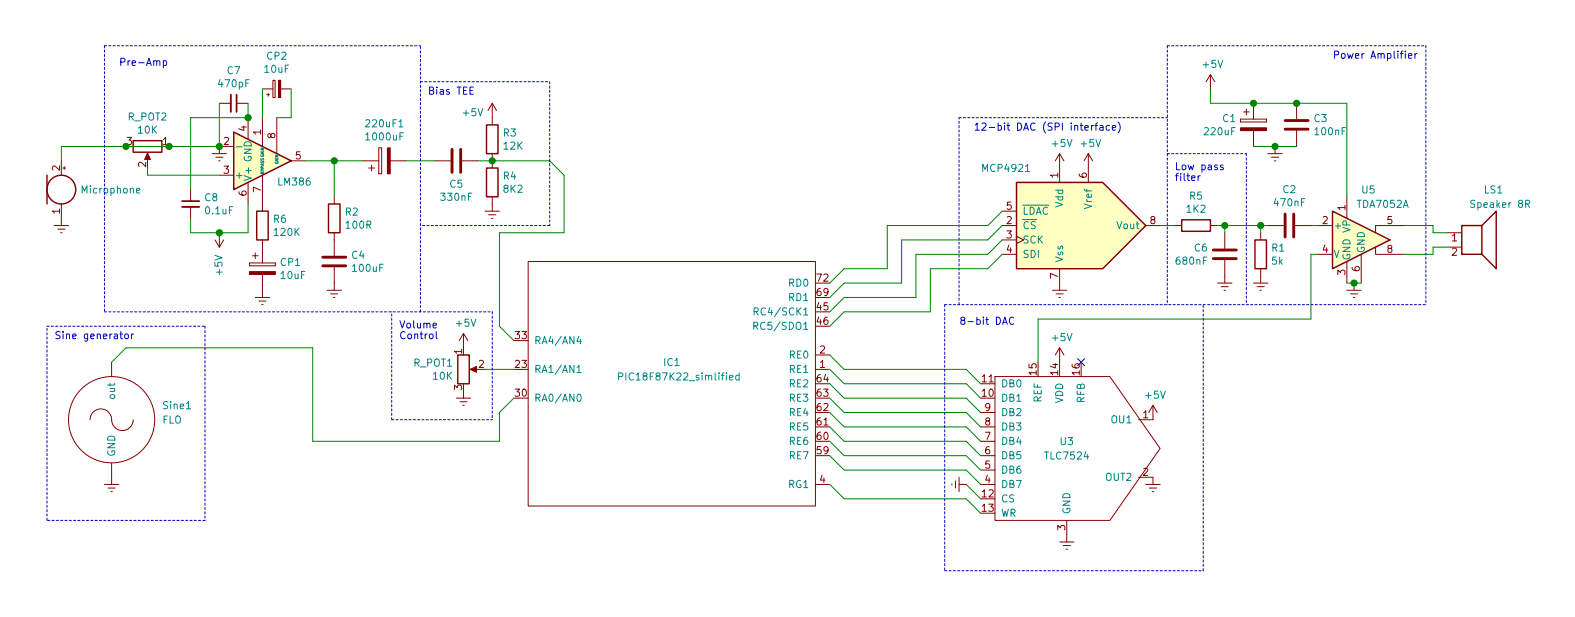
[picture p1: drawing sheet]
<svg xmlns="http://www.w3.org/2000/svg" width="279mm" height="109mm" viewBox="0 0 279 109" stroke-linecap="round" stroke-linejoin="round" font-family="sans-serif">
<path d="M9.6 39.8h2.5M10.9 28.4v2.5M10.9 36v3.8M11.1 29.7h.5M11.4 29.4v.5M10.2 40.5h1.3M10.7 41.1h.3" fill="none" stroke="#840000" stroke-width=".18"/>
<g fill="none" stroke="#840000" stroke-width=".25">
<path d="M8.3 30.9v5.1"/>
<circle cx="10.9" cy="33.5" r="2.54"/>
</g>
<path d="M24.1 33.7l.6-.1v-.3h-.4l-.2 .1 .1 .6h.5" fill="none" stroke="#008484" stroke-width=".18"/>
<path d="M41.3 23.3l10.2 5.1-10.2 5.1z" fill="#ffffc2"/>
<path d="M41.3 23.3l10.2 5.1-10.2 5.1z" fill="none" stroke="#ffffc2" stroke-width=".18"/>
<path d="M41.3 23.3l10.2 5.1-10.2 5.1z" fill="none" stroke="#840000" stroke-width=".25"/>
<g fill="none" stroke="#840000" stroke-width=".18">
<path d="M46.4 15.7h1.9M47.2 16.7h.5M47.4 16.5v.5M48.3 14.2h.3v3h-.3zM49.3 14.2h.3v3h-.3zM49.6 15.7h1.9M37.5 27.1h2.6M38.2 27.8h1.2M38.7 28.4h.2M38.8 30.9h2.5M41.3 25.9h-2.5v1.2M43.9 20.8v3.8"/>
<path d="M43.9 32.2v3.8M46.4 20.8v5.1M46.4 30.9v5.1M49 20.8v6.3M51.5 28.4h2.5M44.1 46.4v.5zM44.1 46.9h4.6z"/>
</g>
<path d="M41.8 25.9h1" fill="none" stroke="#008484" stroke-width=".18"/>
<path d="M49.4 14.2v3" fill="none" stroke="#840000" stroke-width=".38"/>
<path d="M44.1 48h4.6v.5h-4.6z" fill="#840000"/>
<g fill="none" stroke="#840000" stroke-width=".18">
<path d="M38 42.4l.8 1.2M38.8 41.1v2.5M39.6 42.4l-.8 1.2M44.1 48h4.6v.5h-4.6zM44.1 46.4h4.6zM44.6 45.2h1M45.1 44.7v1M45.1 52.5h2.6M45.8 53.2h1.2M46.3 53.8h.2M46.4 43.6v2.8M46.4 48.5v4"/>
<path d="M48.7 46.4v.5z"/>
</g>
<path d="M46.4 15.7v5.1M51.5 15.7v5.1h-2.5" fill="none" stroke="#008400" stroke-width=".18"/>
<circle cx="38.8" cy="25.9" r=".51" fill="#008400"/>
<circle cx="38.8" cy="25.9" r=".51" fill="none" stroke="#008400" stroke-width=".25"/>
<path d="M23.6 24.8h5v2.1h-5z" fill="none" stroke="#840000" stroke-width=".25"/>
<path d="M26.1 27.4v1" fill="none" stroke="#840000" stroke-width=".18"/>
<path d="M26.1 27l.5 1.1h-1z" fill="#840000"/>
<path d="M26.1 27l.5 1.1h-1zM59.1 34.8v1.2M67 30.7h.5zM67.5 26.1v4.6zM59.1 41.1v4.1M59.1 47.2v2.8" fill="none" stroke="#840000" stroke-width=".18"/>
<path d="M10.9 25.9v2.5" fill="none" stroke="#008400" stroke-width=".18"/>
<path d="M58.1 36h2v5.1h-2z" fill="none" stroke="#840000" stroke-width=".25"/>
<path d="M57.1 46.9h4M57.1 45.4h4" fill="none" stroke="#840000" stroke-width=".51"/>
<path d="M68.5 26.1h.5v4.6h-.5z" fill="#840000"/>
<g fill="none" stroke="#840000" stroke-width=".18">
<path d="M87.1 18.2v3.9M87.1 18.2l-.8 1.3M87.1 18.2l.7 1.3M64.2 28.4h2.8M65.2 29.7h1M65.7 29.2v1M67 26.1v4.6zM67 26.1h.5zM68.5 26.1h.5v4.6h-.5zM69 28.4h2.8M76.9 28.4h2.8M81.7 28.4h2.8"/>
<path d="M87.1 27.1v2.6M87.1 34.8v1.2M57.8 51.3h2.6M58.5 51.9h1.2M59 52.5h.2M59.1 50v1.3"/>
</g>
<path d="M70.5 22.4h.8" fill="none" stroke="#008484" stroke-width=".18"/>
<path d="M79.9 26.4v4M81.5 26.4v4" fill="none" stroke="#840000" stroke-width=".51"/>
<path d="M10.9 25.9h11.4M26.1 29.7v1.2" fill="none" stroke="#008400" stroke-width=".18"/>
<path d="M86 22.1h2.1v5h-2.1zM86 29.7h2.1v5.1h-2.1z" fill="none" stroke="#840000" stroke-width=".25"/>
<circle cx="87.1" cy="28.4" r=".51" fill="#008400"/>
<circle cx="87.1" cy="28.4" r=".51" fill="none" stroke="#008400" stroke-width=".25"/>
<g fill="none" stroke="#840000" stroke-width=".18">
<path d="M85.8 37.3h2.5M86.4 37.9h1.3M86.9 38.6h.3M87.1 36v1.3M15.9 74.1a1.93 1.93 0 0 1 2.1-1.9 1.93 1.93 0 0 1 1.8 2.3 1.91 1.91 0 0 0 2 1.5 1.91 1.91 0 0 0 1.8-1.9M19.7 64v2.5M18.5 85.6h2.5M19.1 86.2h1.3M19.6 86.8h.3M19.7 81.7v3.9"/>
<circle cx="19.7" cy="74.1" r="7.6"/>
</g>
<path d="M179.8 32.2h15.2l7.6 7.6-7.6 7.7h-15.2z" fill="#ffffc2"/>
<path d="M179.8 32.2h15.2l7.6 7.6-7.6 7.7h-15.2z" fill="none" stroke="#ffffc2" stroke-width=".18"/>
<path d="M179.8 32.2h15.2l7.6 7.6-7.6 7.7h-15.2z" fill="none" stroke="#840000" stroke-width=".25"/>
<path d="M177.2 39.8h2.6M177.2 37.3h2.6M187.4 29.7v2.5M192.5 29.7v2.5M202.6 39.8h2.6M177.2 42.4h2.6M177.2 44.9h2.6M179.8 41.7l1.2 .7-1.2 .6M187.4 47.5v2.5" fill="none" stroke="#840000" stroke-width=".18"/>
<path d="M59.1 28.4v6.4" fill="none" stroke="#008400" stroke-width=".18"/>
<circle cx="59.1" cy="28.4" r=".51" fill="#008400"/>
<circle cx="59.1" cy="28.4" r=".51" fill="none" stroke="#008400" stroke-width=".25"/>
<path d="M59.1 28.4h5.1M84.5 28.4h2.6M177.2 37.3l-2.5 2.5M177.2 39.8l-2.5 2.6M88.3 57.6l2.6 2.6M177.2 44.9l-2.5 2.6M177.2 42.4l-2.5 2.5M22.3 61.4l-2.6 2.6M90.9 70.3l-2.6 2.6" fill="none" stroke="#008400" stroke-width=".18"/>
<path d="M187.4 27.1v2.6M187.4 27.1l-.8 1.3M187.4 27.1l.7 1.3M93.4 46.2h50.8v43.2h-50.8zM186.1 51.3h2.6M186.7 51.9h1.3M187.3 52.5h.2M187.4 50v1.3M144.2 65.2h2.5M144.2 62.7h2.5M144.2 75.4h2.5M144.2 85.6h2.5" fill="none" stroke="#840000" stroke-width=".18"/>
<g fill="none" stroke="#008484" stroke-width=".18">
<path d="M102.3 59.4l-.3 .9h.8M102.6 59.9v.8M133.3 57.6l.6-.1 .1-.5-.2-.1h-.5v1.3M133.4 55h.6l.1-.2-.1-.3-.2-.1h-.4v1.2M133.6 57.6l.4 .6M133.7 55l.4 .6M102 64.9l.4-.4v1.3M102 65.8h.8M102.2 69.7l.1-.1a.67 .67 0 0 1 .5 .6 .67 .67 0 0 1-.5 .7l-.3-.5zM109.4 66.5l.7-.1v-.4l-.2-.2h-.5v1.3M129 66.7l.6-.1-.1-.3h-.3l-.2 .2 .1 .6h.4M130.7 66.3h-.4l-.2 .2 .1 .6h.5"/>
<path d="M130.7 65.8v1.3"/>
</g>
<circle cx="22.3" cy="25.9" r=".51" fill="#008400"/>
<circle cx="22.3" cy="25.9" r=".51" fill="none" stroke="#008400" stroke-width=".25"/>
<path d="M22.3 25.9h7.6M26.1 30.9h12.7" fill="none" stroke="#008400" stroke-width=".18"/>
<circle cx="29.9" cy="25.9" r=".51" fill="#008400"/>
<circle cx="29.9" cy="25.9" r=".51" fill="none" stroke="#008400" stroke-width=".25"/>
<path d="M29.9 25.9h8.9M87.1 28.4h10.1" fill="none" stroke="#008400" stroke-width=".18"/>
<path d="M81 62.7h2v5.1h-2z" fill="none" stroke="#840000" stroke-width=".25"/>
<path d="M83.5 65.2h1" fill="none" stroke="#840000" stroke-width=".18"/>
<path d="M83.1 65.2l1.2-.5v1z" fill="#840000"/>
<g fill="none" stroke="#840000" stroke-width=".18">
<path d="M192.5 27.1l-.8 1.3M192.5 27.1v2.6M192.5 27.1l.7 1.3M82 58.9l-.8 1.3M82 58.9v2.5M82 58.9l.7 1.3M80.7 70.3h2.5M81.3 70.9h1.3M81.8 71.6h.3M82 69v1.3M83.1 65.2l1.2-.5v1zM173.4 67.8h2.6"/>
<path d="M173.4 77.9h2.6M173.4 75.4h2.6M173.4 72.9h2.6M176 66.5h20.3l8.9 12.7-8.9 12.7h-20.3zM187.4 61.4l-.8 1.3M187.4 61.4v2.6M187.4 61.4l.7 1.3M203.9 71.6v2.5h-2.5M203.9 71.6l-.8 1.3M203.9 71.6l.8 1.3M168.3 85.4v.3M169 84.9v1.3"/>
<path d="M169.6 85.6h1.3M169.6 84.3v2.5M173.4 85.6h2.6M173.4 83h2.6M173.4 80.5h2.6M187.4 95.7h2.5M188 96.3h1.3M188.5 97h.3M188.7 91.9v3.8M201.4 84.3h2.5v1.3M202.6 85.6h2.6M203.3 86.2h1.2"/>
<path d="M203.8 86.8h.2"/>
</g>
<g fill="none" stroke="#008400" stroke-width=".18">
<path d="M174.7 39.8h-17.8v7.7h-7.6l-2.6 2.5M88.3 41.1v16.5M174.7 42.4h-15.3v7.6h-10.1l-2.6 2.5M174.7 44.9h-12.7v7.6h-12.7l-2.6 2.6M174.7 47.5h-10.2v7.6h-15.2l-2.6 2.5M85.8 65.2h5.1M146.7 62.7l2.6 2.5h21.6l2.5 2.6M146.7 65.2l2.6 2.6h21.6l2.5 2.5M146.7 67.8l2.6 2.5h21.6l2.5 2.6M146.7 70.3l2.6 2.6h21.6l2.5 2.5M146.7 72.9l2.6 2.5h21.6l2.5 2.5M146.7 75.4l2.6 2.5h21.6l2.5 2.6"/>
<path d="M146.7 77.9l2.6 2.6h21.6l2.5 2.5M146.7 80.5l2.6 2.5h21.6l2.5 2.6M146.7 85.6l2.6 2.5h21.6l2.5 2.5M170.9 85.6l2.5 2.5"/>
</g>
<path d="M190.6 63.4l1.2 1.2M191.8 63.4l-1.2 1.2" fill="none" stroke="#000084" stroke-width=".18"/>
<path d="M235.6 37.3l10.2 5.1-10.2 5.1z" fill="#ffffc2"/>
<path d="M235.6 37.3l10.2 5.1-10.2 5.1z" fill="none" stroke="#ffffc2" stroke-width=".18"/>
<path d="M235.6 37.3l10.2 5.1-10.2 5.1zM221.9 42.4h2.1v5.1h-2.1z" fill="none" stroke="#840000" stroke-width=".25"/>
<g fill="none" stroke="#840000" stroke-width=".18">
<path d="M224.2 39.8h2.8M229 39.8h2.8M233.1 39.8h2.5M238.2 34.8v3.8M248.3 39.8h-5v1.3M222.9 41.1v1.3M222.9 47.5v1.2M233.1 44.9h2.5M238.2 46.2v3.8M238.2 51.3h2.5M238.8 51.9h1.3M239.3 52.5h.3"/>
<path d="M239.5 50v1.3M240.7 44.9v5.1M243.3 43.6v1.3h5"/>
</g>
<path d="M227.3 37.8v4.1M228.8 37.8v4.1" fill="none" stroke="#840000" stroke-width=".51"/>
<path d="M233.1 44.9h-1.3v11.4h-48.2v7.7M239.5 50h1.2" fill="none" stroke="#008400" stroke-width=".18"/>
<circle cx="239.5" cy="50" r=".51" fill="#008400"/>
<circle cx="239.5" cy="50" r=".51" fill="none" stroke="#008400" stroke-width=".25"/>
<path d="M248.3 39.8h5.1v1.3h2.6M238.2 50h1.3M256 43.6h-2.6v1.3h-5.1" fill="none" stroke="#008400" stroke-width=".18"/>
<path d="M258.5 39.8h3.6v5.1h-3.6zM262.1 39.8l2.5-2.5v10.2l-2.5-2.6" fill="none" stroke="#840000" stroke-width=".25"/>
<path d="M214.1 13.2l-.8 1.2M214.1 13.2v2.5M214.1 13.2l.7 1.2M229.3 18.2v2.8M219.4 21v.5zM219.4 21.5h4.6zM229.3 23.1v2.8M256 41.1h2.5M256 43.6h2.5" fill="none" stroke="#840000" stroke-width=".18"/>
<path d="M269.8 36h.6l.1-.5-.2-.1h-.5v1.2M270.1 36l.4 .6" fill="none" stroke="#008484" stroke-width=".18"/>
<path d="M227.3 22.8h4M227.3 21.3h4" fill="none" stroke="#840000" stroke-width=".51"/>
<path d="M219.4 22.6h4.6v.5h-4.6z" fill="#840000"/>
<path d="M219.9 19.8h1M220.4 19.3v1M221.7 18.2v2.8M219.4 22.6h4.6v.5h-4.6zM219.4 21h4.6zM221.7 23.1v2.8M224 21v.5z" fill="none" stroke="#840000" stroke-width=".18"/>
<path d="M214.1 15.7v2.5h7.6M238.2 18.2v16.6" fill="none" stroke="#008400" stroke-width=".18"/>
<circle cx="221.7" cy="18.2" r=".51" fill="#008400"/>
<circle cx="221.7" cy="18.2" r=".51" fill="none" stroke="#008400" stroke-width=".25"/>
<path d="M221.7 18.2h7.6" fill="none" stroke="#008400" stroke-width=".18"/>
<circle cx="229.3" cy="18.2" r=".51" fill="#008400"/>
<circle cx="229.3" cy="18.2" r=".51" fill="none" stroke="#008400" stroke-width=".25"/>
<path d="M229.3 18.2h8.9M221.7 25.9h3.8" fill="none" stroke="#008400" stroke-width=".18"/>
<path d="M224.2 27.1h2.6M224.8 27.8h1.3M225.4 28.4h.2M225.5 25.9v1.2" fill="none" stroke="#840000" stroke-width=".18"/>
<circle cx="225.5" cy="25.9" r=".51" fill="#008400"/>
<circle cx="225.5" cy="25.9" r=".51" fill="none" stroke="#008400" stroke-width=".25"/>
<path d="M71.8 28.4h5.1M97.2 28.4l2.6 2.5v10.2h-11.5M205.2 39.8h2.5M215.3 39.8h1.3M222.9 39.8v1.3M225.5 25.9h3.8M231.8 39.8h1.3M22.3 61.4h33v16.5h33v-5" fill="none" stroke="#008400" stroke-width=".18"/>
<g fill="none" stroke="#0000c2" stroke-width=".18" stroke-dasharray=".4 .4">
<path d="M18.5 8.1v47M18.5 8.1h55.9M74.4 14.4h22.8M97.2 14.4v25.4M206.4 8.1h45.8M206.4 8.1v45.7M252.2 8.1v45.7M97.2 39.8h-22.8M169.6 20.8h36.8M8.3 57.6h28M18.5 55.1h68.6M36.3 57.6v34.3"/>
<path d="M74.4 55.1v-47M87.1 55.1v19M167.1 53.8v47M167.1 53.8h85.1M169.6 53.8v-33M69.3 74.1v-19M69.3 74.1h17.8M8.3 91.9v-34.3M36.3 91.9h-28M167.1 100.8h45.7M212.8 100.8v-47"/>
</g>
<g fill="none" stroke="#0000c2" stroke-width=".18">
<path d="M28.9 10.8l.3-.1 .3 .3-.1 .5h-.5M28.9 10.7v1.3M83.1 16h.4M83.7 15.4h-.6v1.2h.6M249.1 9.9l.6-.1-.1-.3h-.3l-.2 .1v.6h.5M250.2 9.5v.8M250.6 9.5l-.4 .2M193.4 22.2h-.3l-.1 .2M193.6 22.2h.5M194.1 21.7l-.3 .2v1.1M194.5 22.2h.5l.1 .8M195.1 22.5h-.5l-.1 .2v.2h.6"/>
<path d="M196.2 22.2h-.4l-.2 .2 .1 .5h.5M196.7 22.6l.6-.1-.1-.3h-.3l-.2 .1 .1 .6h.4M197.7 21.5a1.4 1.4 0 0 1 0 2M22.2 59h.3l.2 .2-.1 .6h-.3l-.2-.1zM23.2 59v.8M23.6 59l-.4 .2M76.6 57.5l.6-.1-.1-.3h-.3l-.2 .2 .1 .6h.4M77.1 58.6v1l.2 .2M177.3 57.3l.4-1.3 .4 1.3M177.4 56.9h.6M179.3 56.1a.6 .6 0 0 0-.8 .5 .6 .6 0 0 0 .5 .7l.3-.1"/>
</g>
<path d="M207.7 39.8h1.3M214.1 39.8h1.2M215.3 50h2.6M216 50.6h1.2M216.5 51.3h.2M216.6 41.1v2.8M216.6 45.9v4.1M221.7 50h2.5M222.3 50.6h1.3M222.8 51.3h.3M222.9 48.7v1.3" fill="none" stroke="#840000" stroke-width=".18"/>
<path d="M214.6 45.7h4M214.6 44.2h4" fill="none" stroke="#840000" stroke-width=".51"/>
<path d="M209 38.8h5.1v2h-5.1z" fill="none" stroke="#840000" stroke-width=".25"/>
<circle cx="222.9" cy="39.8" r=".51" fill="#008400"/>
<circle cx="222.9" cy="39.8" r=".51" fill="none" stroke="#008400" stroke-width=".25"/>
<path d="M216.6 39.8v1.3M222.9 39.8h1.3" fill="none" stroke="#008400" stroke-width=".18"/>
<circle cx="216.6" cy="39.8" r=".51" fill="#008400"/>
<circle cx="216.6" cy="39.8" r=".51" fill="none" stroke="#008400" stroke-width=".25"/>
<path d="M38.8 18.2v7.7M43.9 18.2v2.6h-10.2v12.7M33.7 38.6v2.5M43.9 36v5.1h-5.1M54 28.4h5.1M216.6 39.8h6.3" fill="none" stroke="#008400" stroke-width=".18"/>
<path d="M40.8 16.7v3.1M32.2 36.5h3" fill="none" stroke="#840000" stroke-width=".33"/>
<path d="M41.8 16.7v3.1M32.2 35.5h3" fill="none" stroke="#840000" stroke-width=".3"/>
<path d="M38.8 18.2h2M41.8 18.2h2.1M33.7 33.5v2M33.7 36.5v2.1M46.4 36v1.3M46.4 42.4v1.2" fill="none" stroke="#840000" stroke-width=".18"/>
<path d="M45.4 37.3h2v5.1h-2z" fill="none" stroke="#840000" stroke-width=".25"/>
<path d="M211.9 31v.9M212.2 31l-.3 .3M216.3 29.2l-.3-.1-.2 .2 .1 .2 .4 .1v.3h-.5" fill="none" stroke="#0000c2" stroke-width=".18"/>
<path d="M206.4 27.1h14M220.4 27.1v26.7" fill="none" stroke="#0000c2" stroke-width=".18" stroke-dasharray=".4 .4"/>
<circle cx="43.9" cy="20.8" r=".51" fill="#008400"/>
<circle cx="43.9" cy="20.8" r=".51" fill="none" stroke="#008400" stroke-width=".25"/>
<circle cx="38.8" cy="41.1" r=".51" fill="#008400"/>
<circle cx="38.8" cy="41.1" r=".51" fill="none" stroke="#008400" stroke-width=".25"/>
<path d="M33.7 41.1h5.1" fill="none" stroke="#008400" stroke-width=".18"/>
<g font-size="1.8" fill="#0000c2">
<text x="21" y="11.6">Pre-Amp</text>
<text x="235.6" y="10.4">Power Amplifier</text>
<text x="75.6" y="16.7">Bias TEE</text>
<text x="172.1" y="23.1">12-bit DAC (SPI interface)</text>
<text x="207.7" y="30.1">Low pass</text>
<text x="207.7" y="32">filter</text>
<text x="9.6" y="59.9">Sine generator</text>
<text x="70.5" y="58">Volume</text>
<text x="70.5" y="59.9">Control</text>
<text x="169.6" y="57.4">8-bit DAC</text>
</g>
<g font-size="1.8" fill="#008484">
<text x="47.2" y="10.5">CP2</text>
<text x="212.8" y="12">+5V</text>
<text x="38.8" y="15.4">470pF</text>
<text x="40.2" y="13.1">C7</text>
<text x="46.9" y="12.9">10uF</text>
<text x="22.7" y="21.3">R_POT2</text>
<text x="24.5" y="23.6">10K</text>
<text x="64.9" y="22.5">220uF1</text>
<text x="82" y="20.5">+5V</text>
<text x="213.1" y="23.9">220uF</text>
<text x="216.3" y="21.6">C1</text>
<text x="232.4" y="21.6">C3</text>
<text x="232.7" y="23.9">100nF</text>
<text x="64.9" y="24.8">1000uF</text>
<text x="89" y="24.1">R3</text>
<text x="89.1" y="26.4">12K</text>
<text x="186.2" y="26">+5V</text>
<text x="191.2" y="26">+5V</text>
<text x="14.6" y="34.2">Microphone</text>
<text x="36.3" y="35.5">C8</text>
<text x="41.5" y="31.6">+</text>
<text x="44.5" y="32.1" transform="rotate(-90 44.5 32.1)">V+ GND</text>
<text x="49.3" y="32.8">LM386</text>
<text x="78.2" y="35.5">330nF</text>
<text x="79.6" y="33.2">C5</text>
<text x="89" y="31.7">R4</text>
<text x="89.1" y="34">8K2</text>
<text x="174" y="30.4">MCP4921</text>
<text x="210.4" y="35.3">R5</text>
<text x="226.9" y="34.1">C2</text>
<text x="240.9" y="34.2">U5</text>
<text x="262.5" y="34.2">LS1</text>
<text x="36.4" y="37.9">0.1uF</text>
<text x="48.4" y="39.4">R6</text>
<text x="48.6" y="41.7">120K</text>
<text x="61.1" y="38.1">R2</text>
<text x="61.3" y="40.4">100R</text>
<text x="180.8" y="40.5">CS</text>
<text x="180.8" y="37.9">LDAC</text>
<text x="188" y="36.6" transform="rotate(-90 188 36.6)">Vdd</text>
<text x="193.1" y="36.7" transform="rotate(-90 193.1 36.7)">Vref</text>
<text x="197.7" y="40.5">Vout</text>
<text x="209.9" y="37.6">1K2</text>
<text x="225.5" y="36.4">470nF</text>
<text x="235.8" y="40.5">+</text>
<text x="240.1" y="36.7">TDA7052A</text>
<text x="260.5" y="36.7">Speaker 8R</text>
<text x="49.7" y="47">CP1</text>
<text x="62.2" y="45.7">C4</text>
<text x="180.8" y="43">SCK</text>
<text x="180.8" y="45.5">SDI</text>
<text x="188" y="46.4" transform="rotate(-90 188 46.4)">Vss</text>
<text x="208.1" y="46.7">680nF</text>
<text x="211.3" y="44.4">C6</text>
<text x="224.9" y="44.4">R1</text>
<text x="224.9" y="46.7">5k</text>
<text x="235.8" y="45.5">V</text>
<text x="238.8" y="46.1" transform="rotate(-90 238.8 46.1)">GND VP</text>
<text x="241.4" y="44.8" transform="rotate(-90 241.4 44.8)">GND</text>
<text x="39.3" y="48.5" transform="rotate(-90 39.3 48.5)">+5V</text>
<text x="49.7" y="49.3">10uF</text>
<text x="62.5" y="48">100uF</text>
<text x="139.7" y="53.2">RD1</text>
<text x="139.7" y="50.6">RD0</text>
<text x="80.8" y="57.7">+5V</text>
<text x="134.3" y="58.2">RC5/SDO1</text>
<text x="134.4" y="55.7">RC4/SCK1</text>
<text x="73.2" y="64.8">R_POT1</text>
<text x="94.4" y="65.9">RA1/AN1</text>
<text x="94.4" y="60.8">RA4/AN4</text>
<text x="117.4" y="64.6">IC1</text>
<text x="139.8" y="65.9">RE1</text>
<text x="139.8" y="63.3">RE0</text>
<text x="186.2" y="60.3">+5V</text>
<text x="20.4" y="70.3" transform="rotate(-90 20.4 70.3)">out</text>
<text x="76.6" y="67.1">10K</text>
<text x="94.4" y="70.9">RA0/AN0</text>
<text x="110.4" y="67.2">PIC18F87K22_simlified</text>
<text x="139.8" y="70.9">RE3</text>
<text x="139.8" y="68.4">RE2</text>
<text x="177" y="70.9">DB1</text>
<text x="177" y="68.4">DB0</text>
<text x="184.2" y="71" transform="rotate(-90 184.2 71)">REF</text>
<text x="188" y="71.3" transform="rotate(-90 188 71.3)">VDD</text>
<text x="191.8" y="71.2" transform="rotate(-90 191.8 71.2)">RFB</text>
<text x="202.7" y="70.4">+5V</text>
<text x="28.7" y="74.8">FLO</text>
<text x="29" y="72.3">Sine1</text>
<text x="139.8" y="76">RE5</text>
<text x="139.8" y="73.5">RE4</text>
<text x="177" y="76">DB3</text>
<text x="177" y="73.5">DB2</text>
<text x="196.7" y="74.8">OU1</text>
<text x="20.4" y="80.7" transform="rotate(-90 20.4 80.7)">GND</text>
<text x="139.8" y="81.1">RE7</text>
<text x="139.8" y="78.6">RE6</text>
<text x="177" y="83.6">DB6</text>
<text x="177" y="81.1">DB5</text>
<text x="177" y="78.6">DB4</text>
<text x="185" y="81.2">TLC7524</text>
<text x="187.5" y="78.6">U3</text>
<text x="139.6" y="86.2">RG1</text>
<text x="177" y="88.7">CS</text>
<text x="177" y="86.2">DB7</text>
<text x="195.6" y="84.9">OUT2</text>
<text x="177" y="91.3">WR</text>
<text x="189.3" y="90.9" transform="rotate(-90 189.3 90.9)">GND</text>
</g>
<g font-size="1.8" fill="#840000">
<text x="43.6" y="23.2" transform="rotate(-90 43.6 23.2)">4</text>
<text x="46.2" y="23.8" transform="rotate(-90 46.2 23.8)">1</text>
<text x="22.4" y="25.6">3</text>
<text x="25.8" y="29.5" transform="rotate(-90 25.8 29.5)">2</text>
<text x="28.8" y="25.6">1</text>
<text x="39.6" y="25.6">2</text>
<text x="48.7" y="24.4" transform="rotate(-90 48.7 24.4)">8</text>
<text x="52.3" y="28.1">5</text>
<text x="10.6" y="30.2" transform="rotate(-90 10.6 30.2)">2</text>
<text x="39.6" y="30.7">3</text>
<text x="43.6" y="34.6" transform="rotate(-90 43.6 34.6)">6</text>
<text x="46.2" y="34" transform="rotate(-90 46.2 34)">7</text>
<text x="187.1" y="31.4" transform="rotate(-90 187.1 31.4)">1</text>
<text x="192.2" y="31.4" transform="rotate(-90 192.2 31.4)">6</text>
<text x="10.6" y="37.8" transform="rotate(-90 10.6 37.8)">1</text>
<text x="178" y="39.6">2</text>
<text x="178" y="37">5</text>
<text x="203.4" y="39.6">8</text>
<text x="233.9" y="39.6">2</text>
<text x="237.9" y="37.1" transform="rotate(-90 237.9 37.1)">1</text>
<text x="245.3" y="39.6">5</text>
<text x="178" y="42.1">3</text>
<text x="178" y="44.7">4</text>
<text x="233.9" y="44.7">4</text>
<text x="240.5" y="47.9" transform="rotate(-90 240.5 47.9)">6</text>
<text x="245.3" y="44.7">8</text>
<text x="256.7" y="42.6">1</text>
<text x="256.7" y="45.2">2</text>
<text x="144.5" y="52.3">69</text>
<text x="144.5" y="49.7">72</text>
<text x="187.1" y="49.2" transform="rotate(-90 187.1 49.2)">7</text>
<text x="237.9" y="48.6" transform="rotate(-90 237.9 48.6)">3</text>
<text x="91.2" y="59.9">33</text>
<text x="144.5" y="54.8">45</text>
<text x="144.5" y="57.4">46</text>
<text x="81.7" y="62.5" transform="rotate(-90 81.7 62.5)">1</text>
<text x="84.7" y="65">2</text>
<text x="91.2" y="65">23</text>
<text x="145" y="65">1</text>
<text x="145" y="62.4">2</text>
<text x="81.7" y="68.9" transform="rotate(-90 81.7 68.9)">3</text>
<text x="91.2" y="70.1">30</text>
<text x="144.5" y="70.1">63</text>
<text x="144.5" y="67.5">64</text>
<text x="173.7" y="70.1">10</text>
<text x="173.7" y="67.5">11</text>
<text x="183.3" y="66.2" transform="rotate(-90 183.3 66.2)">15</text>
<text x="187.1" y="66.2" transform="rotate(-90 187.1 66.2)">14</text>
<text x="190.9" y="66.2" transform="rotate(-90 190.9 66.2)">16</text>
<text x="144.5" y="77.7">60</text>
<text x="144.5" y="75.1">61</text>
<text x="144.5" y="72.6">62</text>
<text x="174.2" y="77.7">7</text>
<text x="174.2" y="75.1">8</text>
<text x="174.2" y="72.6">9</text>
<text x="202.1" y="73.9">1</text>
<text x="144.5" y="80.2">59</text>
<text x="174.2" y="82.8">5</text>
<text x="174.2" y="80.2">6</text>
<text x="145" y="85.3">4</text>
<text x="173.7" y="87.8">12</text>
<text x="174.2" y="85.3">4</text>
<text x="202.1" y="84">2</text>
<text x="173.7" y="90.4">13</text>
<text x="188.4" y="93.7" transform="rotate(-90 188.4 93.7)">3</text>
</g>
<g font-size=".7" fill="#008484">
<text x="49.2" y="29" transform="rotate(-90 49.2 29)">GAIN</text>
<text x="46.7" y="30.8" transform="rotate(-90 46.7 30.8)">BYPASS GAIN</text>
</g>
</svg>
